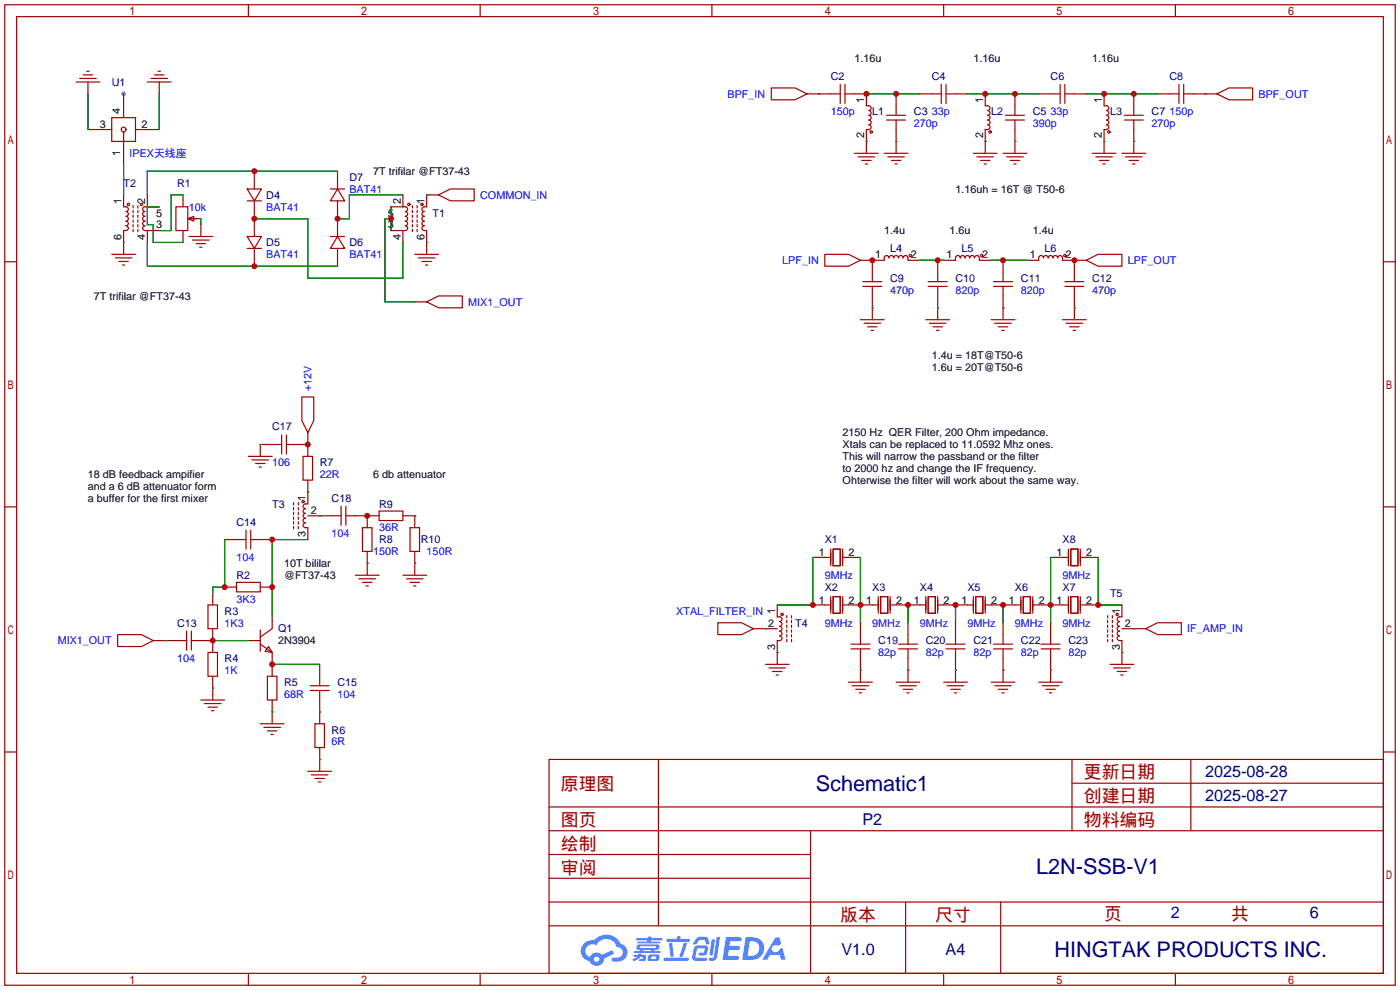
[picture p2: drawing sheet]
<svg xmlns="http://www.w3.org/2000/svg" width="299mm" height="212mm" viewBox="0 0 299 212" stroke-linecap="round" stroke-linejoin="round" font-family="sans-serif">
<circle cx="26.4" cy="20.1" r=".51" fill="#999"/>
<g fill="none" stroke="#a10000" stroke-width=".25">
<path d="M1 1h297.2v209.6h-297.2zM3.6 3.6h292.1v204.4h-292.1zM53.1 1v2.6M102.6 1v2.6M152.1 1v2.6M201.7 1v2.6M251.2 1v2.6M1 55.9h2.6M295.7 55.9h2.5M1 108.3h2.6M295.7 108.3h2.5M1 160.7h2.6"/>
<path d="M117.3 162.3h178.4v45.7h-178.4zM117.3 177.5h178.4M117.3 172.5h178.4M140.7 162.3v35.6M173.2 177.5v30.5M229.1 162.3v15.2M229.1 167.4h66.6M254.5 162.3v15.2M295.7 160.7h2.5M117.3 182.6h55.9M117.3 197.9h178.4M117.3 192.8h178.4"/>
<path d="M117.3 187.7h55.9M193.5 192.8v15.2M213.9 192.8v15.2M53.1 208v2.6M102.6 208v2.6M152.1 208v2.6M201.7 208v2.6M251.2 208v2.6"/>
</g>
<g fill="#5487ff">
<path d="M155.2 200.3h2.6a.48 .48 0 0 1 .7 .4 .48 .48 0 0 1-.6 .4h-1.8l-.2 1.1h1.9a.43 .43 0 0 1 .4 .4 .43 .43 0 0 1-.5 .4h-1.9l-.2 1.3h1.7a.45 .45 0 0 1 .5 .2 .45 .45 0 0 1-.1 .6h-3.3z"/>
<path d="M165.7 200.3h.9l.4 1.5-.8 .3a.84 .84 0 0 0-1.2 .3 .84 .84 0 0 0 .4 1.1 .84 .84 0 0 0 1.1-.4l.1-.2 .6-.3 .7 2.5h-1l-.2-1h-2.1l-.6 1h-1.1z"/>
<path d="M152.1 200.8h.7l-.5 3.1a.36 .36 0 0 1-.3 .3 .36 .36 0 0 1-.4-.3z"/>
<path d="M153.2 200.2h.7l-.6 4.3a1.13 1.13 0 0 1-1.8 .6l.2-.4h.7l.2-.2z"/>
<path d="M148.9 200.6l.6-.4h1a.77 .77 0 0 1 .9 .5l.3 1-.2 .2h-.5l-.3-.9-.2-.2-1 .1-.7 1-.6-.1-.1-.2z"/>
<path d="M148.4 202.4l.6-.3h1.7a.81 .81 0 0 1 .7 .5 .81 .81 0 0 1-.2 .8 .81 .81 0 0 1-.9 .8h-.7a.32 .32 0 0 1-.3-.3 .32 .32 0 0 1 .4-.3h.7l.2-.9-1.6 .1-.4 1.8 2.2 .1a.32 .32 0 0 1 .3 .4 .32 .32 0 0 1-.4 .2h-2.2l-.5-.3-.1-.5z"/>
<path d="M141.9 204.7h5a.33 .33 0 0 1 .3 .3 .33 .33 0 0 1-.3 .3h-4.9l-.2-.1z"/>
<path d="M146.1 201.5h.8l-.7 2a.98 .98 0 0 1-.7 1.1l-.3-.3z"/>
<path d="M143 201.6h.7l.3 2.5a.34 .34 0 0 1-.3 .4 .34 .34 0 0 1-.4-.3z"/>
<path d="M142.5 200.7h2.1l.3-.6h.6l-.1 .6h1.7a.32 .32 0 0 1 .4 .3 .32 .32 0 0 1-.4 .3h-4.5l-.2-.2z"/>
<path d="M135.5 204.1h.9l.1-.3h.6v.3h.8a.82 .82 0 0 1-.5 1.3h-.8v-.4l.7-.1 .1-.3a.68 .68 0 0 0-1 .4l-1.1 .4-.1-.4 .9-.5h-.7z"/>
<path d="M136 200.5h2.4l.1-.3h.7v.3h2.2l.2 .3-.2 .2h-2.3v.2h1.8l.2 .3-.2 .1h-4.5l-.1-.4h2l.1-.2h-2.3l-.1-.2z"/>
<path d="M159.4 200.3l-.8 4.9h1.7a2.5 2.5 0 0 0 3-2.5 2.5 2.5 0 0 0-3.1-2.4zM160.3 201.1a1.61 1.61 0 0 1 2 1.5 1.61 1.61 0 0 1-1.8 1.7h-.7z"/>
<path d="M136.2 202a.55 .55 0 0 0-.2 .8 .55 .55 0 0 0 .7 .2l.1 .3h-1.3v.3l5.4 .1 .3-.2-.2-.2h-1.2l.2-.3a.7 .7 0 0 0 .8-.3 .7 .7 0 0 0 0-.8l-4.2-.1zM136.8 202.3l3.3-.1 .1 .1-.2 .3h-3.2zM137.5 203h1.7l-.2 .3h-1.4z"/>
<path d="M138.6 204.2a1.05 1.05 0 0 0 0 1.2 2.91 2.91 0 0 0 2.2-.2 .98 .98 0 0 0 0-1.2h-1.6zM139.2 204.5l.9-.1 .1 .4-.2 .2-.8-.1z"/>
<path d="M124.9 201.6a2.23 2.23 0 0 0-.7 2.3 2.23 2.23 0 0 0 1.8 1.6 1.58 1.58 0 0 0 1.8 .9 1.58 1.58 0 0 0 1.3-1.5l2.2-1.1-.5-.7-2.1 1a1.65 1.65 0 0 0-2.7 .4 1.45 1.45 0 0 1-.8-1.9 1.45 1.45 0 0 1 2-.7l.3 .1a2.3 2.3 0 0 1 2.3-1.3 2.3 2.3 0 0 1 2 1.7 1.12 1.12 0 0 1 1.3 1 1.12 1.12 0 0 1-1.1 1.2h-.7a.45 .45 0 0 0-.6 .4 .45 .45 0 0 0 .5 .5 2.21 2.21 0 0 0 2.2-.5 2.21 2.21 0 0 0 .5-2.3 2.13 2.13 0 0 0-1.3-1.1 3.3 3.3 0 0 0-5.6-.7l-1.1 .1zM127 205a.57 .57 0 0 1 1.1 0 .57 .57 0 0 1-1.1 0z"/>
</g>
<g fill="none" stroke="#a10000" stroke-width=".25">
<path d="M16.3 17.5h5M17 16.8h3.6M17.8 16h2M18.5 15.2h.5M18.8 17.5v2.6M31.5 17.5h5.1M32.3 16.8h3.5M33 16h2.1M33.8 15.2h.5M34 17.5v2.6M164.8 18.8h5.1l2.6 1.3-2.6 1.2h-5.1zM179.6 18v4.1"/>
<path d="M180.6 18v4.1M201.2 18v4.1M202.2 18v4.1M226.6 18v4.1M227.6 18v4.1M252 18v4.1M253 18v4.1M18.8 27.7h5.1M23.9 25.1h5.1v5.1h-5.1zM26.4 20.1v5M26.4 28.2v7.1M29 27.7h5"/>
<path d="M54.4 36.6v3.8M72.1 36.6v3.8M172.5 20.1h7.1M180.6 20.1h4.6v2.5h.5a.51 .51 0 0 1 .5 .5 .51 .51 0 0 1-.5 .5 .51 .51 0 0 1 .5 .5 .51 .51 0 0 1-.5 .5 .51 .51 0 0 1 .5 .5 .51 .51 0 0 1-.5 .6 .51 .51 0 0 1 .5 .5 .51 .51 0 0 1-.5 .5 .51 .51 0 0 1 .5 .5 .51 .51 0 0 1-.5 .5h-.5v5.1M182.6 32.8h5.1M183.4 33.5h3.5M184.1 34.3h2.1M184.9 35.1h.5M189 32.8h5.1M189.5 25.7h4M189.5 24.6h4M189.7 33.5h3.6"/>
<path d="M190.5 34.3h2M191.3 35.1h.5M191.5 20.1v4.5M191.5 25.7v7.1M196.6 20.1h4.6M202.2 20.1h4.6M208 32.8h5.1M208.8 33.5h3.5M209.5 34.3h2.1M210.3 35.1h.5M210.6 20.1v2.5h.5a.51 .51 0 0 1 .5 .5 .51 .51 0 0 1-.5 .5 .51 .51 0 0 1 .5 .5 .51 .51 0 0 1-.5 .5 .51 .51 0 0 1 .5 .5 .51 .51 0 0 1-.5 .6 .51 .51 0 0 1 .5 .5 .51 .51 0 0 1-.5 .5 .51 .51 0 0 1 .5 .5 .51 .51 0 0 1-.5 .5h-.5v5.1M214.4 32.8h5.1"/>
<path d="M214.9 25.7h4M214.9 24.6h4M215.1 33.5h3.6M215.9 34.3h2M216.7 35.1h.5M216.9 20.1v4.5M216.9 25.7v7.1M222 20.1h4.6M227.6 20.1h4.6M233.4 32.8h5.1M234.2 33.5h3.5M234.9 34.3h2.1"/>
<path d="M235.7 35.1h.5M236 20.1v2.5h.5a.51 .51 0 0 1 .5 .5 .51 .51 0 0 1-.5 .5 .51 .51 0 0 1 .5 .5 .51 .51 0 0 1-.5 .5 .51 .51 0 0 1 .5 .5 .51 .51 0 0 1-.5 .6 .51 .51 0 0 1 .5 .5 .51 .51 0 0 1-.5 .5 .51 .51 0 0 1 .5 .5 .51 .51 0 0 1-.5 .5h-.5v5.1M239.8 32.8h5.1M240.3 25.7h4M240.3 24.6h4M240.5 33.5h3.6M241.3 34.3h2M242.1 35.1h.5M242.3 20.1v4.5M242.3 25.7v7.1M247.4 20.1h4.6M253 20.1h7.1"/>
<path d="M260.1 20.1l2.5-1.3h5.1v2.5h-5.1zM23.9 54.4h5.1M24.6 55.1h3.6M25.4 55.9h2M26.2 56.6h.5M26.4 41.7v2.5h.5a.51 .51 0 0 1 .5 .5 .51 .51 0 0 1-.5 .5 .51 .51 0 0 1 .5 .5 .51 .51 0 0 1-.5 .5 .51 .51 0 0 1 .5 .5 .51 .51 0 0 1-.5 .5 .51 .51 0 0 1 .5 .6 .51 .51 0 0 1-.5 .5 .51 .51 0 0 1 .5 .5 .51 .51 0 0 1-.5 .5h-.5v5.1M28.4 43.9v.5M28.4 45v.5M28.4 46v.5M28.4 47v.5M28.4 48v.5M28.4 49v.5"/>
<path d="M29.5 43.9v.5M29.5 45v.5M29.5 46v.5M29.5 47v.5M29.5 48v.5M29.5 49v.5M31.5 41.7v2.5M31.5 49.3v2.5M34 44.2h-3a.51 .51 0 0 0-.5 .5 .51 .51 0 0 0 .5 .5 .51 .51 0 0 0-.5 .5 .51 .51 0 0 0 .5 .5 .51 .51 0 0 0-.5 .5 .51 .51 0 0 0 .5 .5 .51 .51 0 0 0-.5 .6 .51 .51 0 0 0 .5 .5 .51 .51 0 0 0-.5 .5 .51 .51 0 0 0 .5 .5h3M37.6 44.2h2.5v5.1h-2.5zM39.1 41.7v2.5M39.1 49.3v2.5"/>
<path d="M40.1 46.7l1.3-.5v1zM40.4 46.7h2.5M40.4 50.5h5.1M41.1 51.3h3.6M41.9 52.1h2M42.7 52.8h.5M42.9 48v2.5M52.8 40.4h3.1l-1.5 2.5zM52.8 50.5h3.1l-1.5 2.6zM52.8 42.9h3.1M52.8 53.1h3.1M54.4 42.9v7.6"/>
<path d="M54.4 53.1v3.8M70.6 50.5h3.1M70.6 40.4h3.1M72.1 50.5l1.6 2.6h-3.1zM72.1 40.4l1.6 2.5h-3.1zM72.1 42.9v7.6M72.1 53.1v3.8M83.6 44.2h3a.51 .51 0 0 1 .5 .5 .51 .51 0 0 1-.5 .5 .51 .51 0 0 1 .5 .5 .51 .51 0 0 1-.5 .5 .51 .51 0 0 1 .5 .5 .51 .51 0 0 1-.5 .5 .51 .51 0 0 1 .5 .6 .51 .51 0 0 1-.5 .5 .51 .51 0 0 1 .5 .5 .51 .51 0 0 1-.5 .5h-3M86.1 41.7v2.5M86.1 49.3v2.5M88.1 43.9v.5M88.1 45v.5"/>
<path d="M88.1 46v.5M88.1 47v.5M88.1 48v.5M88.1 49v.5M88.6 54.4h5.1M89.2 43.9v.5M89.2 45v.5M89.2 46v.5M89.2 47v.5M89.2 48v.5M89.2 49v.5M89.4 55.1h3.6"/>
<path d="M90.2 55.9h2M90.9 56.6h.5M93.7 41.7l2.6-1.3h5v2.5h-5zM93.7 41.7h-2.5v2.5h-.5a.51 .51 0 0 0-.5 .5 .51 .51 0 0 0 .5 .5 .51 .51 0 0 0-.5 .5 .51 .51 0 0 0 .5 .5 .51 .51 0 0 0-.5 .5 .51 .51 0 0 0 .5 .5 .51 .51 0 0 0-.5 .6 .51 .51 0 0 0 .5 .5 .51 .51 0 0 0-.5 .5 .51 .51 0 0 0 .5 .5h.5v5.1M176.3 54.4h5.1l2.5 1.2-2.5 1.3h-5.1zM183.9 55.6h5.1v-.5a.51 .51 0 0 1 .5-.5 .51 .51 0 0 1 .5 .5 .51 .51 0 0 1 .5-.5 .51 .51 0 0 1 .5 .5 .51 .51 0 0 1 .5-.5 .51 .51 0 0 1 .5 .5 .51 .51 0 0 1 .5-.5 .51 .51 0 0 1 .5 .5 .51 .51 0 0 1 .5-.5 .51 .51 0 0 1 .6 .5v.5h2.5M186.4 55.6v4.6M200.4 55.6v4.6M201.7 55.6h2.5v-.5a.51 .51 0 0 1 .5-.5 .51 .51 0 0 1 .5 .5 .51 .51 0 0 1 .5-.5 .51 .51 0 0 1 .5 .5 .51 .51 0 0 1 .6-.5 .51 .51 0 0 1 .5 .5 .51 .51 0 0 1 .5-.5 .51 .51 0 0 1 .5 .5 .51 .51 0 0 1 .5-.5 .51 .51 0 0 1 .5 .5v.5h2.5M214.4 55.6v4.6M219.5 55.6h2.5v-.5a.51 .51 0 0 1 .5-.5 .51 .51 0 0 1 .5 .5 .51 .51 0 0 1 .5-.5 .51 .51 0 0 1 .5 .5 .51 .51 0 0 1 .5-.5 .51 .51 0 0 1 .5 .5 .51 .51 0 0 1 .6-.5 .51 .51 0 0 1 .5 .5 .51 .51 0 0 1 .5-.5 .51 .51 0 0 1 .5 .5v.5h5.1M229.6 55.6v4.6"/>
<path d="M232.2 55.6l2.5-1.2h5.1v2.5h-5.1zM88.6 64.5h2.6M91.2 64.5l2.5-1.3h5.1v2.6h-5.1zM183.9 68.3h5.1M184.4 61.2h4.1M184.4 60.2h4.1M184.7 69.1h3.5M185.4 69.8h2.1M186.2 70.6h.5M186.4 61.2v7.1M197.9 68.3h5M198.4 61.2h4"/>
<path d="M198.4 60.2h4M198.6 69.1h3.6M199.4 69.8h2M200.2 70.6h.5M200.4 61.2v7.1M211.8 68.3h5.1M212.3 61.2h4.1M212.3 60.2h4.1M212.6 69.1h3.6M213.4 69.8h2M214.1 70.6h.5M214.4 61.2v7.1"/>
<path d="M227.1 68.3h5.1M227.6 61.2h4M227.6 60.2h4M227.8 69.1h3.6M228.6 69.8h2M229.4 70.6h.5M229.6 61.2v7.1M53.1 97.5h5.1M53.8 98.3h3.6M54.6 99.1h2M55.4 99.8h.5M60.2 95h-4.6v2.5"/>
<path d="M60.2 93v4M61.2 95h4.6M61.2 93v4M64.5 84.8h2.6v5.1l-1.3 2.6-1.3-2.6zM64.8 97.5h2v5.1h-2zM65.8 92.5v5M48 115.3h4.6M52.6 113.3v4M53.6 115.3h4.6M53.6 113.3v4M62.7 107.4v.5M62.7 108.5v.5"/>
<path d="M62.7 109.5v.5M62.7 110.5v.5M62.7 111.5v.5M62.7 112.5v.5M63.8 107.4v.5M63.8 108.5v.5M63.8 109.5v.5M63.8 110.5v.5M63.8 111.5v.5M63.8 112.5v.5M65.8 102.6v5.1h-.5a.51 .51 0 0 0-.5 .5 .51 .51 0 0 0 .5 .5 .51 .51 0 0 0-.5 .5 .51 .51 0 0 0 .5 .5 .51 .51 0 0 0-.5 .5 .51 .51 0 0 0 .5 .5 .51 .51 0 0 0-.5 .6 .51 .51 0 0 0 .5 .5 .51 .51 0 0 0-.5 .5 .51 .51 0 0 0 .5 .5h.5v2.5M65.8 110.2h7.1"/>
<path d="M72.9 108.2v4.1M73.9 110.2h7.1M73.9 108.2v4.1M77.5 112.8h2v5.1h-2zM78.5 110.2v2.6M78.5 117.9v5M81 109.2h5.1v2.1h-5.1zM86.1 110.2h2.5v2.6M87.6 112.8h2.1v5.1h-2.1zM88.6 117.9v5M173.7 119.1h3.8M177.5 117.3v3.6"/>
<path d="M178.1 117.3h1.5v3.6h-1.5zM180.1 117.3v3.6M180.1 119.1h3.8M224.5 119.1h3.8M228.3 117.3v3.6M228.9 117.3h1.5v3.6h-1.5zM230.9 117.3v3.6M230.9 119.1h3.8M25.1 135.6h5.1l2.6 1.3-2.6 1.3h-5.1zM32.8 136.9h7.1M39.9 134.9v4M40.9 136.9h4.6"/>
<path d="M40.9 134.9v4M44.4 129.3h2.1v5.1h-2.1zM44.4 139.4h2.1v5.1h-2.1zM45.5 126.7v2.6M45.5 134.4v5M48 125.5h2.5M50.5 124.5h5.1v2h-5.1zM53.1 136.9h2.5M55.6 137.7l2.6 1.7M55.6 134.6v4.6M55.6 125.5h2.6M57.4 138.2l.8 1.2-1.6-.2z"/>
<path d="M58.2 131.8v2.6l-2.6 1.7M58.2 139.4v5.1M75.9 122.9h5.1M76.7 123.7h3.6M77.5 124.5h2M78.2 125.2h.5M86.1 122.9h5.1M86.9 123.7h3.5M87.6 124.5h2.1M88.4 125.2h.5M153.4 133.1h5.1l2.5 1.3-2.5 1.2h-5.1zM161 134.4h5.1"/>
<path d="M166.1 129.3v2.5h.5a.51 .51 0 0 1 .5 .5 .51 .51 0 0 1-.5 .5 .51 .51 0 0 1 .5 .6 .51 .51 0 0 1-.5 .5 .51 .51 0 0 1 .5 .5 .51 .51 0 0 1-.5 .5 .51 .51 0 0 1 .5 .5 .51 .51 0 0 1-.5 .5 .51 .51 0 0 1 .5 .5 .51 .51 0 0 1-.5 .5h-.5v5.1M168.1 131.6v.5M168.1 132.6v.5M168.1 133.6v.5M168.1 134.6v.5M168.1 135.6v.5M168.1 136.7v.5M169.2 131.6v.5M169.2 132.6v.5M169.2 133.6v.5M169.2 134.6v.5M169.2 135.6v.5"/>
<path d="M169.2 136.7v.5M173.7 129.3h3.8M177.5 127.5v3.6M178.1 127.5h1.5v3.6h-1.5zM180.1 127.5v3.6M180.1 129.3h7.6M181.9 138.7h4M181.9 137.7h4M183.9 133.1v4.6M183.9 138.7v7.1M187.7 127.5v3.6M188.2 127.5h1.5v3.6h-1.5z"/>
<path d="M190.2 129.3h7.7M190.2 127.5v3.6M192 138.7h4.1M192 137.7h4.1M194.1 133.1v4.6M194.1 138.7v7.1M197.9 127.5v3.6M198.4 127.5h1.5v3.6h-1.5zM200.4 127.5v3.6M200.4 129.3h7.6M202.2 138.7h4M202.2 137.7h4"/>
<path d="M204.2 133.1v4.6M204.2 138.7v7.1M208 127.5v3.6M208.5 127.5h1.6v3.6h-1.6zM210.6 127.5v3.6M210.6 129.3h7.6M212.3 138.7h4.1M212.3 137.7h4.1M214.4 133.1v4.6M214.4 138.7v7.1M218.2 127.5v3.6M218.7 127.5h1.5v3.6h-1.5z"/>
<path d="M220.7 129.3h7.6M220.7 127.5v3.6M222.5 138.7h4.1M222.5 137.7h4.1M224.5 133.1v4.6M224.5 138.7v7.1M228.3 127.5v3.6M228.9 127.5h1.5v3.6h-1.5zM230.9 129.3h3.8M230.9 127.5v3.6M236.7 131.6v.5M236.7 132.6v.5"/>
<path d="M236.7 133.6v.5M236.7 134.6v.5M236.7 135.6v.5M236.7 136.7v.5M237.7 131.6v.5M237.7 132.6v.5M237.7 133.6v.5M237.7 134.6v.5M237.7 135.6v.5M237.7 136.7v.5M239.8 129.3v2.5h-.5a.51 .51 0 0 0-.5 .5 .51 .51 0 0 0 .5 .5 .51 .51 0 0 0-.5 .6 .51 .51 0 0 0 .5 .5 .51 .51 0 0 0-.5 .5 .51 .51 0 0 0 .5 .5 .51 .51 0 0 0-.5 .5 .51 .51 0 0 0 .5 .5 .51 .51 0 0 0-.5 .5 .51 .51 0 0 0 .5 .5h.5v5.1M239.8 134.4h5.1"/>
<path d="M244.9 134.4l2.5-1.3h5.1v2.5h-5.1zM42.9 149.6h5.1M43.7 150.4h3.5M44.4 151.1h2.1M45.2 151.9h.5M45.5 144.5v5.1M55.6 154.7h5.1M56.4 155.4h3.5M57.1 144.5h2.1v5.1h-2.1zM57.1 156.2h2.1M57.9 157h.5M58.2 149.6v5.1"/>
<path d="M66.3 147.6h4.1M66.3 146.6h4.1M67.3 154.7h2v5.1h-2zM68.3 142v4.6M68.3 147.6v7.1M68.3 159.8v5M163.6 142h5.1M164.3 142.7h3.6M165.1 143.5h2M165.9 144.3h.5M181.4 145.8h5M182.1 146.6h3.6"/>
<path d="M182.9 147.3h2M183.6 148.1h.5M191.5 145.8h5.1M192.3 146.6h3.5M193 147.3h2.1M193.8 148.1h.5M201.7 145.8h5.1M202.4 146.6h3.6M203.2 147.3h2M204 148.1h.5M211.8 145.8h5.1M212.6 146.6h3.6"/>
<path d="M213.4 147.3h2M214.1 148.1h.5M222 145.8h5.1M222.8 146.6h3.5M223.5 147.3h2.1M224.3 148.1h.5M237.2 142h5.1M238 142.7h3.6M238.8 143.5h2M239.5 144.3h.5M65.8 164.8h5.1M66.5 165.6h3.6"/>
<path d="M67.3 166.4h2M68.1 167.1h.5"/>
<circle cx="26.4" cy="27.7" r=".51"/>
<circle cx="186.2" cy="28.2" r=".25"/>
<circle cx="211.6" cy="28.2" r=".25"/>
<circle cx="237" cy="28.2" r=".25"/>
<circle cx="27.4" cy="43.7" r=".25"/>
<circle cx="30.2" cy="43.7" r=".25"/>
<circle cx="87.4" cy="43.7" r=".25"/>
<circle cx="90.2" cy="43.7" r=".25"/>
<circle cx="194.6" cy="54.6" r=".25"/>
<circle cx="209.8" cy="54.6" r=".25"/>
<circle cx="227.6" cy="54.6" r=".25"/>
<circle cx="64.8" cy="107.2" r=".25"/>
<circle cx="167.1" cy="131.3" r=".25"/>
<circle cx="238.8" cy="131.3" r=".25"/>
</g>
<g fill="none" stroke="#008700" stroke-width=".25">
<path d="M18.8 20.1v7.6M26.4 35.3v6.4M34 20.1v7.6M72.1 36.6h-40.6v5.1M175 20.1h.1M185.2 30.2h.1M185.2 20.1h11.4M191.5 30.2h.1M206.8 20.1h15.2M210.6 30.2h.1M216.9 30.2h.1M232.2 20.1h15.2"/>
<path d="M236 30.2h.1M242.3 30.2h.1M257.6 20.1h.1M26.4 51.8h.1M31.5 51.8v5.1h40.6M34 44.2h-2.5v3.8h1.3v3.8h6.3M39.1 41.7h-2.5v7.6h-2.6M42.9 46.7v1.3M54.4 46.7h11.4v12.7h20.3v-7.6M83.6 46.7h-1.3v17.8h6.3M83.6 44.2v5.1M86.1 41.7h-11.4v5h-2.6"/>
<path d="M91.2 41.7h.1M91.2 51.8h.1M186.4 55.6h.1M196.6 55.6h5.1M211.8 55.6h7.7M229.6 55.6h.1M186.4 65.8h.1M200.4 65.8h.1M214.4 65.8h.1M229.6 65.8h.1M55.6 95h.1M65.8 95h.1"/>
<path d="M48 115.3v10.2h-2.5v1.2M65.8 105.2h.1M65.8 115.3h-7.6v16.5M68.3 110.2h.1M78.5 110.2h.1M88.6 110.2h.1M173.7 119.1v10.2h-7.6M183.9 119.1v14M224.5 119.1v14M234.7 119.1v10.2h5.1M35.3 136.9h.1M45.5 136.9h7.6"/>
<path d="M78.5 120.4h.1M88.6 120.4h.1M163.6 134.4h.1M166.1 139.4h.1M194.1 129.3v3.8M204.2 129.3v3.8M214.4 129.3v3.8M239.8 139.4h.1M242.3 134.4h.1M45.5 147.1h.1M58.2 152.1h.1M58.2 142h10.1"/>
<path d="M68.3 152.1h.1M183.9 143.3h.1M194.1 143.3h.1M204.2 143.3h.1M214.4 143.3h.1M224.5 143.3h.1M68.3 162.3h.1"/>
</g>
<g fill="#c00">
<circle cx="54.4" cy="46.7" r=".63"/>
<circle cx="72.1" cy="46.7" r=".63"/>
<circle cx="54.4" cy="36.6" r=".63"/>
<circle cx="54.4" cy="56.9" r=".63"/>
<circle cx="83.6" cy="46.7" r=".63"/>
<circle cx="191.5" cy="20.1" r=".63"/>
<circle cx="185.2" cy="20.1" r=".63"/>
<circle cx="210.6" cy="20.1" r=".63"/>
<circle cx="216.9" cy="20.1" r=".63"/>
<circle cx="236" cy="20.1" r=".63"/>
<circle cx="242.3" cy="20.1" r=".63"/>
<circle cx="200.4" cy="55.6" r=".63"/>
<circle cx="214.4" cy="55.6" r=".63"/>
<circle cx="229.6" cy="55.6" r=".63"/>
<circle cx="45.5" cy="136.9" r=".63"/>
<circle cx="58.2" cy="142" r=".63"/>
<circle cx="58.2" cy="125.5" r=".63"/>
<circle cx="58.2" cy="115.3" r=".63"/>
<circle cx="48" cy="125.5" r=".63"/>
<circle cx="65.8" cy="95" r=".63"/>
<circle cx="78.5" cy="110.2" r=".63"/>
<circle cx="194.1" cy="129.3" r=".63"/>
<circle cx="204.2" cy="129.3" r=".63"/>
<circle cx="214.4" cy="129.3" r=".63"/>
<circle cx="224.5" cy="129.3" r=".63"/>
<circle cx="183.9" cy="129.3" r=".63"/>
<circle cx="234.7" cy="129.3" r=".63"/>
<circle cx="173.7" cy="129.3" r=".63"/>
<circle cx="186.4" cy="55.6" r=".63"/>
</g>
<g font-size="4.6" fill="#000080">
<text x="174.4" y="169">Schematic1</text>
<text x="221.5" y="186.8">L2N-SSB-V1</text>
<text x="225.4" y="204.6">HINGTAK PRODUCTS INC.</text>
</g>
<g font-size="3.8" fill="#a00000">
<text x="231.6" y="166.4">更新日期</text>
<text x="119.9" y="168.9">原理图</text>
<text x="231.6" y="171.5">创建日期</text>
<text x="119.9" y="176.5">图页</text>
<text x="231.6" y="176.5">物料编码</text>
<text x="119.9" y="181.6">绘制</text>
<text x="119.9" y="186.7">审阅</text>
<text x="179.6" y="196.9">版本</text>
<text x="199.9" y="196.9">尺寸</text>
<text x="236" y="196.6">页</text>
<text x="263.1" y="196.6">共</text>
</g>
<g font-size="3.5" fill="#000080">
<text x="257.6" y="166.1">2025-08-28</text>
<text x="257.6" y="171.1">2025-08-27</text>
<text x="184.3" y="176.2">P2</text>
<text x="250.2" y="196.3">2</text>
<text x="280" y="196.3">6</text>
<text x="179.8" y="204.2">V1.0</text>
<text x="202.1" y="204.2">A4</text>
</g>
<g font-size="2.3" fill="#000080">
<text x="177.5" y="17.1">C2</text>
<text x="199.1" y="17.1">C4</text>
<text x="224.5" y="17.1">C6</text>
<text x="249.9" y="17.1">C8</text>
<text x="23.9" y="18.3">U1</text>
<text x="186.4" y="24.7">L1</text>
<text x="195.3" y="24.7">C3</text>
<text x="211.8" y="24.7">L2</text>
<text x="220.7" y="24.7">C5</text>
<text x="237.2" y="24.7">L3</text>
<text x="246.1" y="24.7">C7</text>
<text x="26.4" y="39.9">T2</text>
<text x="37.8" y="39.9">R1</text>
<text x="74.7" y="38.7">D7</text>
<text x="56.9" y="42.5">D4</text>
<text x="92.5" y="46.3">T1</text>
<text x="56.9" y="52.6">D5</text>
<text x="74.7" y="52.6">D6</text>
<text x="190.2" y="53.9">L4</text>
<text x="205.5" y="53.9">L5</text>
<text x="223.3" y="53.9">L6</text>
<text x="190.2" y="60.2">C9</text>
<text x="204.2" y="60.2">C10</text>
<text x="218.2" y="60.2">C11</text>
<text x="233.4" y="60.2">C12</text>
<text x="58.2" y="92">C17</text>
<text x="68.3" y="99.6">R7</text>
<text x="70.9" y="107.2">C18</text>
<text x="50.5" y="112.3">C14</text>
<text x="58.2" y="108.5">T3</text>
<text x="81" y="108.5">R9</text>
<text x="81" y="116.1">R8</text>
<text x="89.9" y="116.1">R10</text>
<text x="176.3" y="116.1">X1</text>
<text x="227.1" y="116.1">X8</text>
<text x="50.5" y="123.7">R2</text>
<text x="48" y="131.4">R3</text>
<text x="176.3" y="126.3">X2</text>
<text x="186.4" y="126.3">X3</text>
<text x="196.6" y="126.3">X4</text>
<text x="206.8" y="126.3">X5</text>
<text x="216.9" y="126.3">X6</text>
<text x="227.1" y="126.3">X7</text>
<text x="237.2" y="127.6">T5</text>
<text x="37.8" y="133.9">C13</text>
<text x="59.4" y="135.2">Q1</text>
<text x="169.9" y="133.9">T4</text>
<text x="187.7" y="137.7">C19</text>
<text x="197.9" y="137.7">C20</text>
<text x="208" y="137.7">C21</text>
<text x="218.2" y="137.7">C22</text>
<text x="228.3" y="137.7">C23</text>
<text x="48" y="141.5">R4</text>
<text x="60.7" y="146.6">R5</text>
<text x="72.1" y="146.6">C15</text>
<text x="70.9" y="156.8">R6</text>
</g>
<g font-size="2.3">
<text x="182.6" y="13.3">1.16u</text>
<text x="208" y="13.3">1.16u</text>
<text x="233.4" y="13.3">1.16u</text>
<text x="184.7" y="22" transform="rotate(-90 184.7 22)">1</text>
<text x="210.1" y="22" transform="rotate(-90 210.1 22)">1</text>
<text x="235.5" y="22" transform="rotate(-90 235.5 22)">1</text>
<text x="21.3" y="27.5">3</text>
<text x="25.7" y="24.4" transform="rotate(-90 25.7 24.4)">4</text>
<text x="30.2" y="27.5">2</text>
<text x="184.7" y="29.6" transform="rotate(-90 184.7 29.6)">2</text>
<text x="210.1" y="29.6" transform="rotate(-90 210.1 29.6)">2</text>
<text x="235.5" y="29.6" transform="rotate(-90 235.5 29.6)">2</text>
<text x="25.7" y="33.3" transform="rotate(-90 25.7 33.3)">1</text>
<text x="79.8" y="37.4">7T trifilar @FT37-43</text>
<text x="204.2" y="41.2">1.16uh = 16T @ T50-6</text>
<text x="26" y="43.6" transform="rotate(-90 26 43.6)">1</text>
<text x="31" y="43.6" transform="rotate(-90 31 43.6)">2</text>
<text x="33.4" y="46.3">5</text>
<text x="82.9" y="46.3">5</text>
<text x="85.6" y="43.6" transform="rotate(-90 85.6 43.6)">2</text>
<text x="90.7" y="43.6" transform="rotate(-90 90.7 43.6)">1</text>
<text x="26" y="51.2" transform="rotate(-90 26 51.2)">6</text>
<text x="31" y="51.2" transform="rotate(-90 31 51.2)">4</text>
<text x="33.4" y="48.8">3</text>
<text x="82.9" y="48.8">3</text>
<text x="85.6" y="51.2" transform="rotate(-90 85.6 51.2)">4</text>
<text x="90.7" y="51.2" transform="rotate(-90 90.7 51.2)">6</text>
<text x="189" y="50.1">1.4u</text>
<text x="202.9" y="50.1">1.6u</text>
<text x="220.7" y="50.1">1.4u</text>
<text x="187.1" y="55.2">1</text>
<text x="194.7" y="55.2">2</text>
<text x="202.3" y="55.2">1</text>
<text x="209.9" y="55.2">2</text>
<text x="220.1" y="55.2">1</text>
<text x="227.7" y="55.2">2</text>
<text x="20.1" y="64.1">7T trifilar @FT37-43</text>
<text x="199.1" y="76.8">1.4u = 18T@T50-6</text>
<text x="199.1" y="79.3">1.6u = 20T@T50-6</text>
<text x="180.1" y="93.3">2150 Hz QER Filter, 200 Ohm impedance.</text>
<text x="180.1" y="95.8">Xtals can be replaced to 11.0592 Mhz ones.</text>
<text x="180.1" y="98.3">This will narrow the passband or the filter</text>
<text x="180.1" y="100.9">to 2000 hz and change the IF frequency.</text>
<text x="18.8" y="102.2">18 dB feedback ampifier</text>
<text x="18.8" y="104.7">and a 6 dB attenuator form</text>
<text x="18.8" y="107.2">a buffer for the first mixer</text>
<text x="65.3" y="107.1" transform="rotate(-90 65.3 107.1)">1</text>
<text x="79.8" y="102.2">6 db attenuator</text>
<text x="180.1" y="103.4">Ohterwise the filter will work about the same way.</text>
<text x="66.4" y="109.8">2</text>
<text x="65.3" y="114.7" transform="rotate(-90 65.3 114.7)">3</text>
<text x="175" y="118.9">1</text>
<text x="181.4" y="118.9">2</text>
<text x="225.8" y="118.9">1</text>
<text x="232.2" y="118.9">2</text>
<text x="60.7" y="121.2">10T bililar</text>
<text x="60.7" y="123.7">@FT37-43</text>
<text x="165.7" y="131.2" transform="rotate(-90 165.7 131.2)">1</text>
<text x="175" y="129.1">1</text>
<text x="181.4" y="129.1">2</text>
<text x="185.2" y="129.1">1</text>
<text x="191.5" y="129.1">2</text>
<text x="195.3" y="129.1">1</text>
<text x="201.7" y="129.1">2</text>
<text x="205.5" y="129.1">1</text>
<text x="211.8" y="129.1">2</text>
<text x="215.6" y="129.1">1</text>
<text x="222" y="129.1">2</text>
<text x="225.8" y="129.1">1</text>
<text x="232.2" y="129.1">2</text>
<text x="239.3" y="131.2" transform="rotate(-90 239.3 131.2)">1</text>
<text x="59.4" y="137.7">2N3904</text>
<text x="164.2" y="133.9">2</text>
<text x="240.4" y="133.9">2</text>
<text x="165.7" y="138.8" transform="rotate(-90 165.7 138.8)">3</text>
<text x="239.3" y="138.8" transform="rotate(-90 239.3 138.8)">3</text>
</g>
<g font-size="2.3" fill="#00f">
<text x="155.5" y="20.9">BPF_IN</text>
<text x="269" y="20.9">BPF_OUT</text>
<text x="177.5" y="24.7">150p</text>
<text x="195.3" y="27.2">270p</text>
<text x="199.1" y="24.7">33p</text>
<text x="220.7" y="27.2">390p</text>
<text x="224.5" y="24.7">33p</text>
<text x="246.1" y="27.2">270p</text>
<text x="249.9" y="24.7">150p</text>
<text x="27.7" y="33.6">IPEX天线座</text>
<text x="74.7" y="41.2">BAT41</text>
<text x="40.4" y="45">10k</text>
<text x="56.9" y="45">BAT41</text>
<text x="102.6" y="42.5">COMMON_IN</text>
<text x="56.9" y="55.2">BAT41</text>
<text x="74.7" y="55.2">BAT41</text>
<text x="167.2" y="56.4">LPF_IN</text>
<text x="241" y="56.4">LPF_OUT</text>
<text x="100.1" y="65.3">MIX1_OUT</text>
<text x="190.2" y="62.8">470p</text>
<text x="204.2" y="62.8">820p</text>
<text x="218.2" y="62.8">820p</text>
<text x="233.4" y="62.8">470p</text>
<text x="66.6" y="83.6" transform="rotate(-90 66.6 83.6)">+12V</text>
<text x="58.2" y="99.6">106</text>
<text x="68.3" y="102.2">22R</text>
<text x="81" y="113.6">36R</text>
<text x="50.5" y="119.9">104</text>
<text x="70.9" y="114.9">104</text>
<text x="79.8" y="118.7">150R</text>
<text x="91.2" y="118.7">150R</text>
<text x="176.3" y="123.7">9MHz</text>
<text x="227.1" y="123.7">9MHz</text>
<text x="50.5" y="128.8">3K3</text>
<text x="144.5" y="131.4">XTAL_FILTER_IN</text>
<text x="12.3" y="137.7">MIX1_OUT</text>
<text x="48" y="133.9">1K3</text>
<text x="176.3" y="133.9">9MHz</text>
<text x="186.4" y="133.9">9MHz</text>
<text x="196.6" y="133.9">9MHz</text>
<text x="206.8" y="133.9">9MHz</text>
<text x="216.9" y="133.9">9MHz</text>
<text x="227.1" y="133.9">9MHz</text>
<text x="253.7" y="135.2">IF_AMP_IN</text>
<text x="37.8" y="141.5">104</text>
<text x="187.7" y="140.3">82p</text>
<text x="197.9" y="140.3">82p</text>
<text x="208" y="140.3">82p</text>
<text x="218.2" y="140.3">82p</text>
<text x="228.3" y="140.3">82p</text>
<text x="48" y="144.1">1K</text>
<text x="60.7" y="149.1">68R</text>
<text x="72.1" y="149.1">104</text>
<text x="70.9" y="159.3">6R</text>
</g>
</svg>
